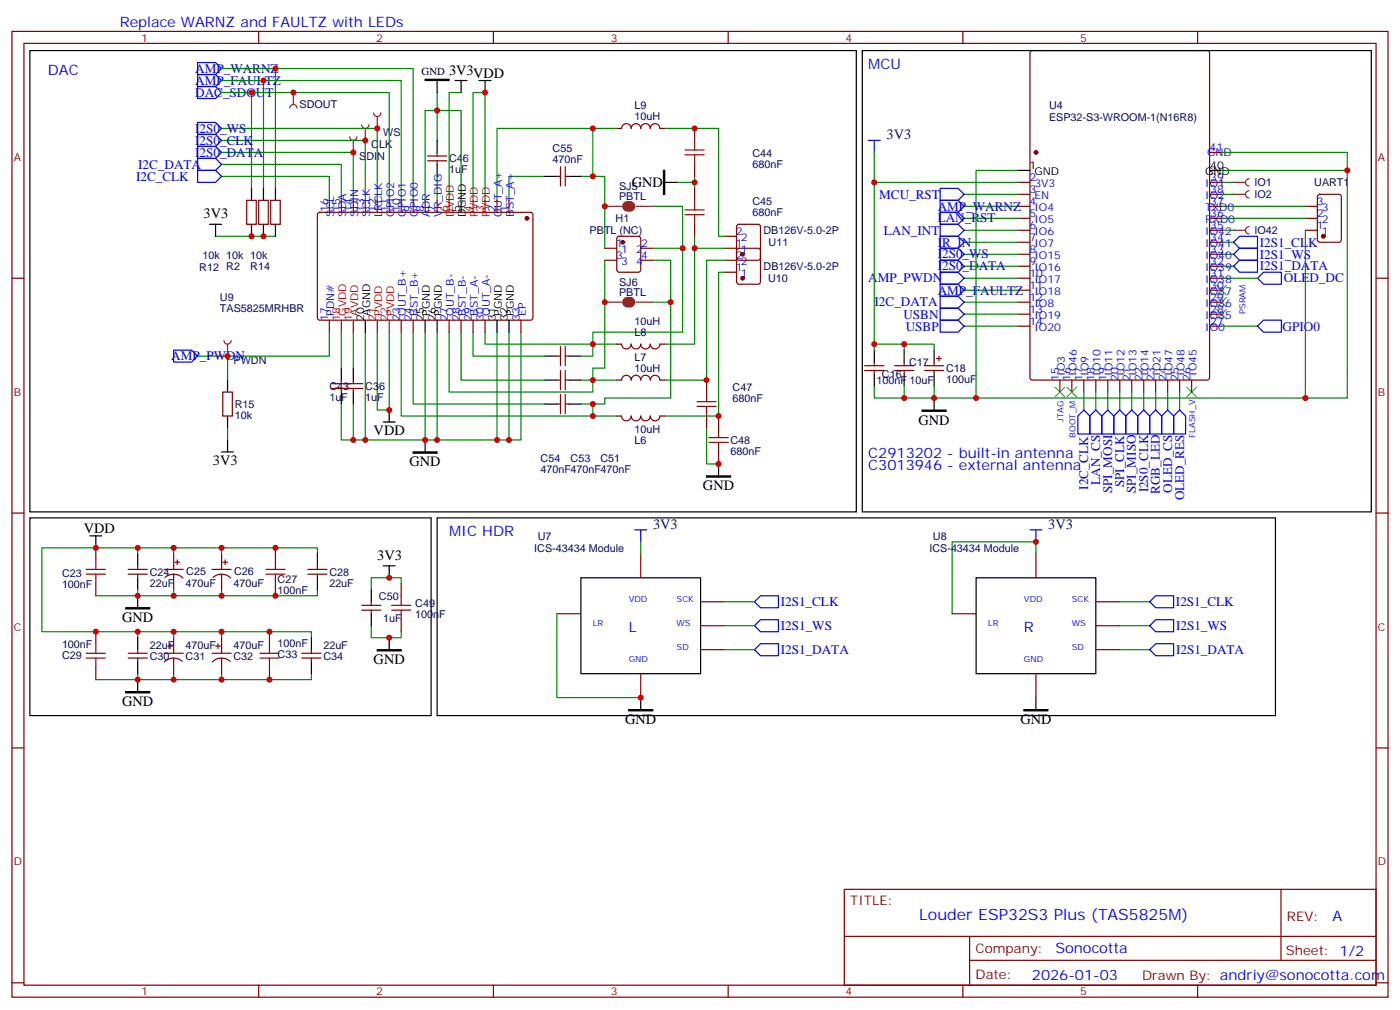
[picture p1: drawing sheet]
<svg xmlns="http://www.w3.org/2000/svg" width="412mm" height="297mm" viewBox="0 0 412 297" stroke-linecap="round" stroke-linejoin="round" font-family="sans-serif">
<g fill="none" stroke="#870000" stroke-width=".35">
<path d="M3.5 9.2h405.4v284.4h-405.4zM7.1 12.8h398.2v277.3h-398.2zM76.2 9.2v3.6M145.3 9.2v3.6M214.5 9.2v3.6M283.6 9.2v3.6M303.6 15.1l.5-.2h51.5l.7 .4v95.9l-.5 .6-51.7 .1-.7-.5v-95.8zM352.8 9.2v3.6M299.9 53.7h3.5M299.9 57.2h3.5M356.3 53.7h3.5M356.3 57.2h3.5"/>
<path d="M356.3 44.9h3.5M213.4 76.6h3.6M213.4 73.1h3.6M213.4 69.6h3.6M217.2 73.3l.5-.2h5.6l.7 .4v9.5l-.4 .6-5.9 .1-.7-.5v-9.4zM217.2 66.2l.5-.2h5.6l.7 .5v9.4l-.4 .7h-5.9l-.7-.4v-9.5zM299.9 60.7h3.5M299.9 64.3h3.5M299.9 67.8h3.5M299.9 71.3h3.5M299.9 74.9h3.5M299.9 78.4h3.5"/>
<path d="M356.3 60.7h3.5M356.3 64.3h3.5M356.3 67.8h3.5M356.3 71.3h3.5M356.3 74.9h3.5M356.3 78.4h3.5M3.5 81.9h3.6M213.4 80.2h3.6M299.9 81.9h3.5M299.9 85.4h3.5M299.9 89h3.5M299.9 92.5h3.5"/>
<path d="M299.9 96h3.5M356.3 81.9h3.5M356.3 85.4h3.5M356.3 89h3.5M356.3 92.5h3.5M356.3 96h3.5M405.3 81.9h3.6M254.7 107.7h5.6M254.7 109.1h5.6M257.5 106.6v1.1M257.5 109.1v1M263.5 107.7h5.7"/>
<path d="M263.5 109.1h5.7M266.3 106.6v1.1M266.3 109.1v1M272.3 107.7h5.7M272.3 109.1h5.7M275.2 106.6v1.1M275.2 109.1v1M275.9 105.6h1.4M276.6 104.8v1.5M312.2 111.9v3.5M315.7 111.9v3.5M319.3 111.9v3.5"/>
<path d="M322.8 111.9v3.5M326.3 111.9v3.5M329.8 111.9v3.5M333.4 111.9v3.5M336.9 111.9v3.5M340.4 111.9v3.5M344 111.9v3.5M347.5 111.9v3.5M351 111.9v3.5M3.5 151.1h3.6M405.3 151.1h3.6M28.2 161.3v3.5"/>
<path d="M28.2 171.9v3.5M37.7 169.1h5.7M37.7 167.6h5.7M40.6 166.6v1M40.6 169.1v1M48.3 167.6h5.7M48.6 170a3.8 3.8 0 0 1 5.3 .2M51.2 163.1v4.5M51.2 169.1v4.5M51.5 165.5h1.4M52.2 164.8v1.4M62.4 167.6h5.7"/>
<path d="M62.7 170a3.8 3.8 0 0 1 5.3 .2M65.3 163.1v4.5M65.3 169.1v4.5M65.6 165.5h1.4M66.3 164.8v1.4M81.1 161.3v3.5M81.1 171.9v3.5M90.7 169.1h5.6M90.7 167.6h5.6M93.5 166.6v1M93.5 169.1v1M188.7 163.1v7"/>
<path d="M206.4 177.2h7M305.2 163.1v7M322.8 177.2h7M28.2 186v3.5M28.2 196.6v3.5M37.7 192.3h5.7M37.7 193.7h5.7M40.6 191.3v1M40.6 193.7v1.1M48.3 192.3h5.7M49.4 190.2h1.4M50.1 189.5v1.4"/>
<path d="M51.2 187.7v4.6M51.2 193.7v4.6M53.7 194.7a3.8 3.8 0 0 0-5.3 .2M62.4 192.3h5.7M63.5 190.2h1.4M64.2 189.5v1.4M65.3 187.7v4.6M65.3 193.7v4.6M67.8 194.7a3.8 3.8 0 0 0-5.2 .2M79.4 186v3.5M79.4 196.6v3.5M88.9 192.3h5.6"/>
<path d="M88.9 193.7h5.6M91.7 191.3v1M91.7 193.7v1.1M164 180.7h7.1M188.7 198.3v7.1M206.4 184.2h7M206.4 191.3h7M280.5 180.7h7M305.2 198.3v7.1M322.8 184.2h7M322.8 191.3h7M3.5 220.2h3.6"/>
<path d="M405.3 220.2h3.6M248.7 261.8h156.6v28.3h-156.6zM248.7 275.7h156.5M285.6 275.7v14.1M377.3 261.9v20.8M3.5 289.3h3.6M76.2 290.1v3.5M145.3 290.1v3.5M214.5 290.1v3.5M283.6 290.1v3.5M285.6 282.7h119.6M352.8 290.1v3.5"/>
<path d="M405.3 289.3h3.6"/>
</g>
<g fill="none" stroke="#000" stroke-width=".35">
<path d="M299.9 50.2h3.5M356.3 50.2h3.5M257.5 103.1v3.5M257.5 110.1v3.6M266.3 103.1v3.5M266.3 110.1v3.6M275.2 103.1v3.5M275.2 110.1v3.6M8.8 152.5h118.2v58.2h-118.2zM26.5 157.8h3.5M28.2 157.8v3.5M128.8 152.5h246.9v58.2h-246.9z"/>
<path d="M40.6 163.1v3.5M40.6 170.1v3.5M40.6 175.4v3.5M93.5 163.1v3.5M93.5 170.1v3.5M171.1 170.1h35.3v28.2h-35.3zM287.5 170.1h35.3v28.2h-35.3zM40.6 187.7v3.6M40.6 194.8v3.5M91.7 187.7v3.6M91.7 194.8v3.5M40.6 200.1v3.5"/>
<path d="M188.7 205.4v3.5M305.2 205.4v3.5"/>
</g>
<g fill="#870000" stroke="#870000" stroke-width=".35">
<circle cx="218.7" cy="81.9" r=".53"/>
<circle cx="218.7" cy="74.9" r=".53"/>
<circle cx="305.2" cy="44.9" r=".53"/>
</g>
<path d="M37 178.9h7.1v.4h-7.1zM37 203.6h7.1v.4h-7.1zM185.2 208.9h7.1v.4h-7.1zM301.6 208.9h7.1v.4h-7.1z" fill="#000" stroke="#000" stroke-width=".35"/>
<g fill="none" stroke="#008700" stroke-width=".35">
<path d="M359.8 53.7h3.6M359.8 57.2h3.6M284 60.7h15.9M359.8 60.7h3.6M359.8 64.3h3.6M359.8 67.8h3.6M359.8 71.3h3.6M359.8 74.9h3.6M359.8 78.4h3.6M359.8 81.9h10.6M340.4 115.4v5.3M344 115.4v5.3"/>
<path d="M347.5 115.4v5.3M188.7 159.5v3.6M40.6 161.3v1.8M40.6 173.6v1.8M51.2 163.1v-1.8h-38.9v24.7h28.3v1.7M51.2 161.3h14.1v1.8M51.2 173.6v1.8h-23M65.3 161.3h28.2v1.8M65.3 173.6v1.8h-14.1M93.5 173.6v1.8h-28.2M213.4 177.2h8.8M305.2 163.1v-3.6h-24.7v21.2"/>
<path d="M329.8 177.2h8.9M40.6 198.3v1.8h-12.4M40.6 186h10.6v1.7M51.2 198.3v1.8h-10.6M51.2 186h14.1v1.7M65.3 186h26.4v1.7M65.3 198.3v1.8h-14.1M91.7 198.3v1.8h-26.4M164 180.7v24.7h24.7M213.4 184.2h8.8M213.4 191.3h8.8M329.8 184.2h8.9"/>
<path d="M329.8 191.3h8.9"/>
</g>
<g fill="none" stroke="#a10000" stroke-width=".35">
<path d="M25.4 169.1h5.6M25.4 167.6h5.6M28.2 164.8v2.8M28.2 169.1v2.8M78.3 169.1h5.7M78.3 167.6h5.7M81.1 164.8v2.8M81.1 169.1v2.8M25.4 192.3h5.6M25.4 193.7h5.6M28.2 189.5v2.8M28.2 193.7v2.9"/>
<path d="M76.6 192.3h5.6M76.6 193.7h5.6M79.4 189.5v2.8M79.4 193.7v2.9"/>
</g>
<g fill="none" stroke="#00f" stroke-width=".35">
<path d="M370.4 81.9l1.8-1.7h5.3v3.5h-5.3zM344 120.7l1.7 1.8v5.3h-3.5v-5.3zM345.7 122.5l1.8-1.8 1.7 1.8v5.3h-3.5zM187 156h3.5M188.7 156v3.5M303.4 156h3.5M305.2 156v3.5M222.2 177.2l1.8-1.8h5.3v3.5h-5.3zM338.7 177.2l1.7-1.8h5.3v3.5h-5.3zM222.2 184.2l1.8-1.7h5.3v3.5h-5.3zM222.2 191.3l1.8-1.8h5.3v3.5h-5.3zM338.7 191.3l1.7-1.8h5.3v3.5h-5.3z"/>
<path d="M338.7 184.2l1.7-1.7h5.3v3.5h-5.3z"/>
</g>
<path d="M358.4 84l2.8 2.9M358.4 87.6l2.8 2.8M358.4 91.1l2.8 2.8M361.2 84l-2.8 2.9M361.2 87.6l-2.8 2.8M361.2 91.1l-2.8 2.8M310.8 114l2.8 2.8M313.6 114l-2.8 2.8M314.3 114l2.8 2.8M317.1 114l-2.8 2.8M349.6 114l2.8 2.8M352.4 114l-2.8 2.8" fill="none" stroke="#3c3" stroke-width=".35"/>
<path d="M363.4 67.8h3.5M367.9 66.7a1.06 1.06 0 0 0-1 1.1 1.06 1.06 0 0 0 1 1.1" fill="none" stroke="#8c2424" stroke-width=".35"/>
<circle cx="363.4" cy="67.8" r=".18" fill="#8c2424"/>
<path d="M363.4 57.2h3.5M367.9 56.2a1.06 1.06 0 0 0-1 1 1.06 1.06 0 0 0 1 1.1" fill="none" stroke="#8c2424" stroke-width=".35"/>
<circle cx="363.4" cy="57.2" r=".18" fill="#8c2424"/>
<path d="M363.4 53.7h3.5M367.9 52.6a1.06 1.06 0 0 0-1 1.1 1.06 1.06 0 0 0 1 1.1" fill="none" stroke="#8c2424" stroke-width=".35"/>
<circle cx="363.4" cy="53.7" r=".18" fill="#8c2424"/>
<g fill="none" stroke="#008700" stroke-width=".35">
<path d="M257.5 44.9v58.2M257.5 53.7h42.4M284 57.2h15.9M299.9 50.2h-12.4v67h-12.3M359.8 44.9h37.1v72.3h-109.4M359.8 50.2h37.1M284 78.4h15.9M284 64.3h15.9M284 74.9h15.9M284 67.8h15.9M284 71.3h15.9M363.4 64.3h21.1"/>
<path d="M363.4 60.7h21.1M384.5 67.8v49.4M284 92.5h15.9M284 96h15.9M284 89h15.9M284 81.9h15.9M284 85.4h15.9M359.8 96h10.6M257.5 101.3h8.8v1.8M257.5 113.7v3.5h8.8M266.3 101.3h8.9v1.8M266.3 113.7v3.5h8.9v-3.5"/>
<path d="M319.3 115.4v5.3M322.8 115.4v5.3M326.3 115.4v5.3M329.8 115.4v5.3M333.4 115.4v5.3M336.9 115.4v5.3"/>
</g>
<g fill="none" stroke="#00f" stroke-width=".35">
<path d="M255.8 41.3h3.5M257.5 41.3v3.6M276.9 55.5h5.3l1.8 1.7-1.8 1.8h-5.3zM276.9 76.6h5.3l1.8 1.8-1.8 1.8h-5.3zM276.9 62.5h5.3l1.8 1.8-1.8 1.7h-5.3zM276.9 73.1h5.3l1.8 1.8-1.8 1.7h-5.3zM276.9 66h5.3l1.8 1.8-1.8 1.8h-5.3zM276.9 69.6h5.3l1.8 1.7-1.8 1.8h-5.3zM363.4 78.4l1.7-1.8h5.3v3.6h-5.3zM365.1 69.6h5.3v3.5h-5.3l-1.7-1.8zM365.1 73.1h5.3v3.5h-5.3l-1.7-1.7zM276.9 90.7h5.3l1.8 1.8-1.8 1.8h-5.3z"/>
<path d="M276.9 94.3h5.3l1.8 1.7-1.8 1.8h-5.3zM276.9 87.2h5.3l1.8 1.8-1.8 1.7h-5.3zM276.9 80.2h5.3l1.8 1.7-1.8 1.8h-5.3zM276.9 83.7h5.3l1.8 1.7-1.8 1.8h-5.3zM370.4 96l1.8-1.7h5.3v3.5h-5.3zM319.3 120.7l1.7 1.8v5.3h-3.5v-5.3zM322.8 120.7l1.8 1.8v5.3h-3.6v-5.3zM326.3 120.7l1.8 1.8v5.3h-3.5v-5.3zM329.8 120.7l1.8 1.8v5.3h-3.5v-5.3zM333.4 120.7l1.7 1.8v5.3h-3.5v-5.3zM336.9 120.7l1.8 1.8v5.3h-3.6v-5.3zM338.7 122.5l1.7-1.8 1.8 1.8v5.3h-3.5z"/>
</g>
<path d="M254 14.9h149.9v135.8h-149.9zM275.2 117.2v3.5" fill="none" stroke="#000" stroke-width=".35"/>
<path d="M271.6 120.7h7.1v.4h-7.1z" fill="#000" stroke="#000" stroke-width=".35"/>
<path d="M388.3 57.4l.5-.2h5.6l.7 .5v12.9l-.5 .7h-5.8l-.7-.4v-13zM384.5 67.8h3.6M384.5 64.3h3.6M384.5 60.7h3.6" fill="none" stroke="#870000" stroke-width=".35"/>
<circle cx="389.8" cy="69.6" r=".53" fill="#870000" stroke="#870000" stroke-width=".35"/>
<path d="M66 100.3a1.06 1.06 0 0 0 1 1 1.06 1.06 0 0 0 1.1-1M67 101.3v3.5" fill="none" stroke="#8c2424" stroke-width=".35"/>
<circle cx="67" cy="104.8" r=".18" fill="#8c2424"/>
<path d="M110.1 33.2a1.06 1.06 0 0 0 1 1.1 1.06 1.06 0 0 0 1.1-1.1M111.1 34.3v3.5" fill="none" stroke="#8c2424" stroke-width=".35"/>
<circle cx="111.1" cy="37.8" r=".18" fill="#8c2424"/>
<path d="M106.5 36.8a1.06 1.06 0 0 0 1.1 1 1.06 1.06 0 0 0 1.1-1M107.6 37.8v3.5" fill="none" stroke="#8c2424" stroke-width=".35"/>
<circle cx="107.6" cy="41.3" r=".18" fill="#8c2424"/>
<path d="M103 40.3a1.06 1.06 0 0 0 1.1 1 1.06 1.06 0 0 0 1-1M104.1 41.3v3.6" fill="none" stroke="#8c2424" stroke-width=".35"/>
<circle cx="104.1" cy="44.9" r=".18" fill="#8c2424"/>
<path d="M65.3 48.4h35.2v10.6" fill="none" stroke="#008700" stroke-width=".35"/>
<path d="M85.4 31.8a1.06 1.06 0 0 1 1-1 1.06 1.06 0 0 1 1.1 1M86.4 27.2v3.6" fill="none" stroke="#8c2424" stroke-width=".35"/>
<circle cx="86.4" cy="27.2" r=".18" fill="#8c2424"/>
<g fill="none" stroke="#008700" stroke-width=".35">
<path d="M65.3 20.2h56.4v38.8M65.3 23.7h52.9v35.3M65.3 27.2h49.4v31.8M65.3 37.8h45.8v21.2M74.1 27.2v28.3M77.6 23.7v31.8M81.1 20.2v35.3M128.8 27.2v14.1M135.8 27.2h-3.5v31.8M174.6 37.8h7.1M195.8 37.8h15.9v31.8h1.7M65.3 51.9h31.7v7.1"/>
<path d="M65.3 41.3h42.3v17.7M65.3 44.9h38.8v14.1M125.2 59v-26.5h10.6v26.5M128.8 51.9v7.1M139.3 59v-31.8h3.6v31.8M160.5 51.9h-10.6v7.1M171.1 51.9h3.5v-14.1h-28.2v21.2M174.6 51.9h3.6v21.2M199.3 53.7h5.3v1.8M204.6 51.9v1.8M63.5 69.6h17.6M178.2 76.6v31.8h-3.6v3.5h7.1"/>
<path d="M192.3 60.7h8.8v12.4M192.3 73.1h8.8v24.7h-26.5v3.5h7.1M192.3 76.6h5.3v40.6h-19.4v1.8h-3.6M204.6 69.6v3.5M213.4 73.1h-8.8v28.2h-8.8M213.4 76.6h-5.3v35.3h-12.3M97 97.8v7h-38.8M100.5 97.8v10.6M104.1 97.8v10.6M107.6 97.8v31.7h17.6M111.1 97.8v22.9h3.6v-22.9M118.2 97.8v24.7h56.4v-3.5h-3.5"/>
<path d="M121.7 97.8v21.2h38.8M125.2 97.8v31.7h28.3v-31.7M128.8 97.8v31.7M132.3 97.8v17.6h42.3v-3.5h-3.5M135.8 97.8v14.1h24.7M139.3 97.8v7h21.2M142.9 97.8v3.5h31.7v3.5h-3.5M146.4 97.8v31.7M149.9 97.8v31.7M192.3 89h5.3M213.4 80.2h-1.7v42.3h-15.9M67 104.8v7.1"/>
<path d="M100.5 119v10.5h3.6M104.1 119v10.5h3.5M67 126v3.5M174.6 122.5h7.1M208.1 126v10.6h3.6M118.2 171.9v-1.8h-8.8v3.5M109.4 184.2v3.5h8.8v-1.7"/>
</g>
<path d="M184.9 60a.71 .71 0 0 0-.8 .7 .71 .71 0 0 0 .8 .8M185.6 60a.71 .71 0 0 1 .7 .7 .71 .71 0 0 1-.7 .8M184.9 88.3a.71 .71 0 0 0-.8 .7 .71 .71 0 0 0 .8 .7M185.6 88.3a.71 .71 0 0 1 .7 .7 .71 .71 0 0 1-.7 .7" fill="none" stroke="#8c2424" stroke-width="1.8"/>
<path d="M178.2 60.7h4.9M187.3 60.7h5M178.2 89h4.9M187.3 89h5" fill="none" stroke="#8c2424" stroke-width=".35"/>
<g fill="none" stroke="#870000" stroke-width=".35">
<path d="M181.7 37.8h1.4M183.1 37.8a1.41 1.41 0 0 1 1.4-1.4 1.41 1.41 0 0 1 1.4 1.4M185.9 37.8a1.41 1.41 0 0 1 1.4-1.4 1.41 1.41 0 0 1 1.4 1.4M188.7 37.8a1.41 1.41 0 0 1 1.5-1.4 1.41 1.41 0 0 1 1.4 1.4M191.6 37.8a1.41 1.41 0 0 1 1.4-1.4 1.41 1.41 0 0 1 1.4 1.4h1.4M204.6 37.8v3.5M72.7 59h2.8v7h-2.8zM76.2 59h2.8v7h-2.8zM79.7 59h2.8v7h-2.8zM97 59v3.5M100.5 59v3.5M104.1 59v3.5"/>
<path d="M107.6 59v3.5M111.1 59v3.5M114.7 59v3.5M118.2 59v3.5M121.7 59v3.5M125.2 59v3.5M125.9 47.3h5.7M125.9 45.9h5.7M128.8 44.9v1M128.8 47.3v1.1M128.8 59v3.5M146.4 59v3.5"/>
<path d="M149.9 59v3.5M164 51.9h1.1M165.1 49.1v5.7M166.5 49.1v5.7M166.5 51.9h1.1M204.6 48.4v3.5M204.6 55.5v3.5M93.7 62.7l.5-.2 62.4 .1 .4 .6-.1 30.6-.6 .5-62.4-.1-.4-.6v-30.4zM178.2 73.1h3.5M178.2 76.6h3.5M181.9 69.8l.5-.2h5.6l.7 .4v9.4l-.4 .7-5.9 .1-.7-.5v-9.4zM188.7 73.1h3.6"/>
<path d="M188.7 76.6h3.6M204.6 66v3.6M97 94.3v3.5M118.2 94.3v3.5M121.7 94.3v3.5M132.3 94.3v3.5M135.8 94.3v3.5M139.3 94.3v3.5M142.9 94.3v3.5M153.5 94.3v3.5M65.6 115.4h2.8v7.1h-2.8zM97.7 114.4h9.2"/>
<path d="M97.7 113h9.2M100.5 111.9v1.1M100.5 114.4v1M104.1 111.9v1.1M104.1 114.4v1M164 111.9h1.1M164 119h1.1M164 104.8h1.1M165.1 102v5.7M165.1 109.1v5.6M165.1 116.1v5.7M166.5 111.9h1.1"/>
<path d="M166.5 102v5.7M166.5 109.1v5.6M166.5 116.1v5.7M166.5 119h1.1M166.5 104.8h1.1M181.7 101.3h1.4a1.41 1.41 0 0 0 1.4 1.4 1.41 1.41 0 0 0 1.4-1.4 1.41 1.41 0 0 0 1.4 1.4 1.41 1.41 0 0 0 1.4-1.4 1.41 1.41 0 0 0 1.4 1.4 1.41 1.41 0 0 0 1.5-1.4 1.41 1.41 0 0 0 1.4 1.4 1.41 1.41 0 0 0 1.4-1.4h1.4M181.7 111.9h1.4M183.1 111.9a1.41 1.41 0 0 1 1.4-1.4 1.41 1.41 0 0 1 1.4 1.4M185.9 111.9a1.41 1.41 0 0 1 1.4-1.4 1.41 1.41 0 0 1 1.4 1.4M188.7 111.9a1.41 1.41 0 0 1 1.5-1.4 1.41 1.41 0 0 1 1.4 1.4M191.6 111.9a1.41 1.41 0 0 1 1.4-1.4 1.41 1.41 0 0 1 1.4 1.4h1.4M208.1 111.9v3.5"/>
<path d="M181.7 122.5h1.4a1.41 1.41 0 0 0 1.4 1.4 1.41 1.41 0 0 0 1.4-1.4 1.41 1.41 0 0 0 1.4 1.4 1.41 1.41 0 0 0 1.4-1.4 1.41 1.41 0 0 0 1.4 1.4 1.41 1.41 0 0 0 1.5-1.4 1.41 1.41 0 0 0 1.4 1.4 1.41 1.41 0 0 0 1.4-1.4h1.4M208.1 122.5v3.5M211.7 122.5v3.5M211.7 133.1v3.5M106.5 179.6h5.7M106.5 178.2h5.7M109.4 177.2v1M109.4 179.6v1.1M118.2 171.9v3.5M118.2 182.5v3.5"/>
</g>
<g fill="#870000" stroke="#870000" stroke-width=".35">
<circle cx="183.4" cy="71.3" r=".53"/>
<circle cx="155.2" cy="64.3" r=".53"/>
</g>
<g fill="none" stroke="#000" stroke-width=".35">
<path d="M8.8 14.9h243.4v135.8h-243.4zM128.8 23.7v3.5M134.1 23.7h3.5M135.8 23.7v3.5M141.1 23.7h3.5M142.9 23.7v3.5M74.1 55.5v3.5M77.6 55.5v3.5M81.1 55.5v3.5M128.8 41.3v3.6M128.8 48.4v3.5M135.8 59v3.5"/>
<path d="M160.5 51.9h3.5M167.6 51.9h3.5M195.8 53.7h3.5M61.7 66h3.6M63.5 66v3.6M74.1 66v3.6M77.6 66v3.6M81.1 66v3.6M107.6 94.3v3.5M125.2 94.3v3.5M128.8 94.3v3.5M146.4 94.3v3.5"/>
<path d="M149.9 94.3v3.5M67 111.9v3.5M100.5 108.4v3.5M100.5 115.4v3.6M104.1 108.4v3.5M104.1 115.4v3.6M160.5 119h3.5M160.5 111.9h3.5M160.5 104.8h3.5M167.6 119h3.5M167.6 111.9h3.5M167.6 104.8h3.5"/>
<path d="M65.3 133.1h3.5M67 122.5v3.5M67 129.5v3.6M112.9 124.2h3.5M114.7 120.7v3.5M125.2 129.5v3.6M211.7 136.6v3.5M109.4 173.6v3.6M112.9 166.6h3.5M114.7 166.6v3.5M109.4 180.7v3.5M114.7 187.7v3.6"/>
</g>
<path d="M58.2 18.4h5.3l1.8 1.8-1.8 1.7h-5.3zM58.2 25.5h5.3l1.8 1.7-1.8 1.8h-5.3zM58.2 21.9h5.3l1.8 1.8-1.8 1.8h-5.3zM58.2 39.6h5.3l1.8 1.7-1.8 1.8h-5.3zM58.2 36.1h5.3l1.8 1.7-1.8 1.8h-5.3zM58.2 50.2h5.3l1.8 1.7-1.8 1.8h-5.3zM58.2 46.6h5.3l1.8 1.8-1.8 1.8h-5.3zM58.2 43.1h5.3l1.8 1.8-1.8 1.7h-5.3zM276.9 59h5.3l1.8 1.7-1.8 1.8h-5.3zM51.2 103.1h5.2l1.8 1.7-1.8 1.8h-5.2z" fill="none" stroke="#00f" stroke-width=".35"/>
<path d="M125.2 23.4h7.1v.3h-7.1zM195.4 50.2h.4v7h-.4zM121.7 133.1h7.1v.3h-7.1zM208.1 140.1h7.1v.4h-7.1zM111.1 191.3h7.1v.3h-7.1z" fill="#000" stroke="#000" stroke-width=".35"/>
<g fill="none" stroke="#a10000" stroke-width=".35">
<path d="M201.8 45.6h5.6M201.8 44.2h5.6M204.6 41.3v2.9M204.6 45.6v2.8M204.6 59v2.8M201.8 63.2h5.6M201.8 61.8h5.6M204.6 63.2v2.8M205.3 119.7h5.7M205.3 118.3h5.7M208.1 115.4v2.9M208.1 119.7v2.8"/>
<path d="M208.8 130.2h5.7M208.8 128.8h5.7M211.7 126v2.8M211.7 130.2v2.9M115.4 179.6h5.6M115.4 178.2h5.6M118.2 175.4v2.8M118.2 179.6v2.9"/>
</g>
<path d="M132.3 59v3.5M139.3 59v3.5M142.9 59v3.5M100.5 94.3v3.5M104.1 94.3v3.5M111.1 94.3v3.5M114.7 94.3v3.5" fill="none" stroke="#f00" stroke-width=".35"/>
<g fill="#c00">
<circle cx="81.1" cy="161.3" r=".88"/>
<circle cx="65.3" cy="161.3" r=".88"/>
<circle cx="81.1" cy="175.4" r=".88"/>
<circle cx="65.3" cy="175.4" r=".88"/>
<circle cx="79.4" cy="200.1" r=".88"/>
<circle cx="65.3" cy="200.1" r=".88"/>
<circle cx="79.4" cy="186" r=".88"/>
<circle cx="65.3" cy="186" r=".88"/>
<circle cx="51.2" cy="200.1" r=".88"/>
<circle cx="40.6" cy="200.1" r=".88"/>
<circle cx="51.2" cy="186" r=".88"/>
<circle cx="40.6" cy="186" r=".88"/>
<circle cx="28.2" cy="186" r=".88"/>
<circle cx="51.2" cy="175.4" r=".88"/>
<circle cx="51.2" cy="161.3" r=".88"/>
<circle cx="28.2" cy="161.3" r=".88"/>
<circle cx="40.6" cy="161.3" r=".88"/>
<circle cx="40.6" cy="175.4" r=".88"/>
<circle cx="188.7" cy="205.4" r=".88"/>
<circle cx="305.2" cy="159.5" r=".88"/>
<circle cx="396.9" cy="50.2" r=".88"/>
<circle cx="287.5" cy="117.2" r=".88"/>
<circle cx="266.3" cy="117.2" r=".88"/>
<circle cx="275.2" cy="117.2" r=".88"/>
<circle cx="257.5" cy="53.7" r=".88"/>
<circle cx="266.3" cy="101.3" r=".88"/>
<circle cx="257.5" cy="101.3" r=".88"/>
<circle cx="384.5" cy="117.2" r=".88"/>
<circle cx="111.1" cy="37.8" r=".88"/>
<circle cx="107.6" cy="41.3" r=".88"/>
<circle cx="104.1" cy="44.9" r=".88"/>
<circle cx="86.4" cy="27.2" r=".88"/>
<circle cx="197.6" cy="89" r=".88"/>
<circle cx="178.2" cy="89" r=".88"/>
<circle cx="201.1" cy="73.1" r=".88"/>
<circle cx="178.2" cy="60.7" r=".88"/>
<circle cx="174.6" cy="119" r=".88"/>
<circle cx="174.6" cy="51.9" r=".88"/>
<circle cx="81.1" cy="20.2" r=".88"/>
<circle cx="77.6" cy="23.7" r=".88"/>
<circle cx="74.1" cy="27.2" r=".88"/>
<circle cx="77.6" cy="69.6" r=".88"/>
<circle cx="74.1" cy="69.6" r=".88"/>
<circle cx="204.6" cy="53.7" r=".88"/>
<circle cx="204.6" cy="37.8" r=".88"/>
<circle cx="211.7" cy="136.6" r=".88"/>
<circle cx="208.1" cy="111.9" r=".88"/>
<circle cx="211.7" cy="122.5" r=".88"/>
<circle cx="204.6" cy="73.1" r=".88"/>
<circle cx="114.7" cy="187.7" r=".88"/>
<circle cx="114.7" cy="170.1" r=".88"/>
<circle cx="128.8" cy="32.5" r=".88"/>
<circle cx="114.7" cy="120.7" r=".88"/>
<circle cx="142.9" cy="27.2" r=".88"/>
<circle cx="67" cy="104.8" r=".88"/>
<circle cx="104.1" cy="129.5" r=".88"/>
<circle cx="107.6" cy="129.5" r=".88"/>
<circle cx="174.6" cy="122.5" r=".88"/>
<circle cx="174.6" cy="111.9" r=".88"/>
<circle cx="174.6" cy="101.3" r=".88"/>
<circle cx="174.6" cy="37.8" r=".88"/>
<circle cx="128.8" cy="129.5" r=".88"/>
<circle cx="125.2" cy="129.5" r=".88"/>
<circle cx="149.9" cy="129.5" r=".88"/>
<circle cx="146.4" cy="129.5" r=".88"/>
</g>
<text font-size="4.6" fill="#00f" x="270.8" y="270.9">Louder ESP32S3 Plus (TAS5825M)</text>
<g font-size="4.2" fill="#00f">
<text x="35.3" y="7.8">Replace WARNZ and FAULTZ with LEDs</text>
<text x="14.1" y="21.9">DAC</text>
<text x="255.8" y="20.2">MCU</text>
<text x="255.8" y="134.8">C2913202 - built-in antenna</text>
<text x="255.8" y="138.4">C3013946 - external antenna</text>
<text x="132.3" y="157.8">MIC HDR</text>
<text x="185.2" y="186">L</text>
<text x="301.6" y="186">R</text>
<text x="392.5" y="271.1">A</text>
<text x="310.9" y="280.7">Sonocotta</text>
<text x="304" y="288.5">2026-01-03</text>
</g>
<g font-size="4.2">
<text x="132.3" y="21.9">3V3</text>
<text x="139.3" y="23">VDD</text>
<text x="186.1" y="55.1">GND</text>
<text x="60" y="64.3">3V3</text>
<text x="270.6" y="125">GND</text>
<text x="110.1" y="128.2">VDD</text>
<text x="62.7" y="137">3V3</text>
<text x="120.6" y="137.3">GND</text>
<text x="207.1" y="144.4">GND</text>
<text x="24.7" y="157.1">VDD</text>
<text x="111.1" y="164.8">3V3</text>
<text x="36" y="183.2">GND</text>
<text x="110.1" y="195.5">GND</text>
<text x="36" y="207.9">GND</text>
<text x="184.1" y="213.2">GND</text>
<text x="300.6" y="213.2">GND</text>
</g>
<g font-size="4.2" fill="#000080">
<text x="261.2" y="41.1">3V3</text>
<text x="192.4" y="155.7">3V3</text>
<text x="308.8" y="155.7">3V3</text>
</g>
<g font-size="3.9" fill="#00f">
<text x="57.5" y="21.4">AMP_WARNZ</text>
<text x="57.5" y="28.5">DAC_SDOUT</text>
<text x="57.5" y="25">AMP_FAULTZ</text>
<text x="57.5" y="39.1">I2S0_WS</text>
<text x="57.5" y="46.2">I2S0_DATA</text>
<text x="57.5" y="42.6">I2S0_CLK</text>
<text x="40.1" y="53.2">I2C_CLK</text>
<text x="40.7" y="49.6">I2C_DATA</text>
<text x="259" y="58.5">MCU_RST</text>
<text x="276.2" y="65.5">LAN_RST</text>
<text x="276.2" y="62">AMP_WARNZ</text>
<text x="260.3" y="69.1">LAN_INT</text>
<text x="276.2" y="76.1">I2S0_WS</text>
<text x="276.2" y="72.6">IR_IN</text>
<text x="371.1" y="72.6">I2S1_CLK</text>
<text x="371.1" y="76.1">I2S1_WS</text>
<text x="255.8" y="83">AMP_PWDN</text>
<text x="276.2" y="79.6">I2S0_DATA</text>
<text x="371.1" y="79.6">I2S1_DATA</text>
<text x="378.2" y="83.1">OLED_DC</text>
<text x="276.2" y="86.7">AMP_FAULTZ</text>
<text x="257.6" y="90.2">I2C_DATA</text>
<text x="266.1" y="93.9">USBN</text>
<text x="266.8" y="97.4">USBP</text>
<text x="377.8" y="97.3">GPIO0</text>
<text x="50.4" y="106.1">AMP_PWDN</text>
<text x="324.1" y="142.7" transform="rotate(-90 324.1 142.7)">LAN_CS</text>
<text x="331.1" y="143.4" transform="rotate(-90 331.1 143.4)">SPI_CLK</text>
<text x="320.5" y="144.1" transform="rotate(-90 320.5 144.1)">I2C_CLK</text>
<text x="327.6" y="145.2" transform="rotate(-90 327.6 145.2)">SPI_MOSI</text>
<text x="334.6" y="145.2" transform="rotate(-90 334.6 145.2)">SPI_MISO</text>
<text x="338.2" y="145" transform="rotate(-90 338.2 145)">I2S0_CLK</text>
<text x="341.6" y="145.4" transform="rotate(-90 341.6 145.4)">RGB_LED</text>
<text x="345.3" y="145" transform="rotate(-90 345.3 145)">OLED_CS</text>
<text x="348.8" y="147.3" transform="rotate(-90 348.8 147.3)">OLED_RES</text>
<text x="230" y="178.4">I2S1_CLK</text>
<text x="346.4" y="178.4">I2S1_CLK</text>
<text x="230" y="185.4">I2S1_WS</text>
<text x="346.4" y="185.5">I2S1_WS</text>
<text x="230" y="192.5">I2S1_DATA</text>
<text x="346.4" y="192.5">I2S1_DATA</text>
</g>
<g font-size="3.9" fill="#800">
<text x="250.5" y="266.4">TITLE:</text>
<text x="379.1" y="271.1">REV:</text>
<text x="287.4" y="280.6">Company:</text>
<text x="378.7" y="281.2">Sheet: 1/2</text>
<text x="287.4" y="288.3">Date:</text>
<text x="336.4" y="288.4">Drawn By: andriy@sonocotta.com</text>
</g>
<g font-size="3.2" fill="#800">
<text x="41.6" y="12.2">1</text>
<text x="110.8" y="12.2">2</text>
<text x="179.9" y="12.2">3</text>
<text x="249.1" y="12.2">4</text>
<text x="318.2" y="12.2">5</text>
<text x="4.1" y="47.3">A</text>
<text x="405.9" y="47.3">A</text>
<text x="4.1" y="116.5">B</text>
<text x="405.9" y="116.5">B</text>
<text x="4.1" y="185.6">C</text>
<text x="405.9" y="185.6">C</text>
<text x="4.1" y="254.8">D</text>
<text x="405.9" y="254.8">D</text>
<text x="41.6" y="293.1">1</text>
<text x="110.8" y="293.1">2</text>
<text x="179.9" y="293.1">3</text>
<text x="249.1" y="293.1">4</text>
<text x="318.2" y="293.1">5</text>
</g>
<g font-size="3.2">
<text x="124.2" y="22.2">GND</text>
<text x="303.2" y="49.8">1</text>
<text x="304.7" y="51.6">GND</text>
<text x="355" y="51.6">GND</text>
<text x="356.5" y="49.8">40</text>
<text x="135.5" y="62.3" transform="rotate(-90 135.5 62.3)">5</text>
<text x="137.2" y="63.8" transform="rotate(-90 137.2 63.8)">DGND</text>
<text x="107.2" y="94.4" transform="rotate(-90 107.2 94.4)">20</text>
<text x="109" y="93" transform="rotate(-90 109 93)">AGND</text>
<text x="124.9" y="94.4" transform="rotate(-90 124.9 94.4)">25</text>
<text x="126.6" y="93" transform="rotate(-90 126.6 93)">PGND</text>
<text x="128.4" y="94.4" transform="rotate(-90 128.4 94.4)">26</text>
<text x="130.2" y="93" transform="rotate(-90 130.2 93)">PGND</text>
<text x="146" y="94.4" transform="rotate(-90 146 94.4)">31</text>
<text x="147.8" y="93" transform="rotate(-90 147.8 93)">PGND</text>
<text x="149.6" y="94.4" transform="rotate(-90 149.6 94.4)">32</text>
<text x="151.3" y="93" transform="rotate(-90 151.3 93)">PGND</text>
</g>
<g font-size="3.2" fill="#000080">
<text x="88.2" y="31.9">SDOUT</text>
<text x="186.9" y="35.3">10uH</text>
<text x="186.9" y="32.2">L9</text>
<text x="309" y="35.5">ESP32-S3-WROOM-1(N16R8)</text>
<text x="309" y="32.2">U4</text>
<text x="112.9" y="40">WS</text>
<text x="105.8" y="47.1">SDIN</text>
<text x="109.4" y="43.6">CLK</text>
<text x="132.3" y="47.8">C46</text>
<text x="162.8" y="44.9">C55</text>
<text x="221.6" y="46.3">C44</text>
<text x="132.3" y="51">1uF</text>
<text x="162.8" y="48">470nF</text>
<text x="221.6" y="49.5">680nF</text>
<text x="182.4" y="59">PBTL</text>
<text x="182.4" y="55.9">SJ5</text>
<text x="369.5" y="58.4">IO2</text>
<text x="369.5" y="54.9">IO1</text>
<text x="387.1" y="54.8">UART1</text>
<text x="181.3" y="65.4">H1</text>
<text x="221.6" y="63.7">680nF</text>
<text x="221.6" y="60.5">C45</text>
<text x="173.7" y="69">PBTL (NC)</text>
<text x="224.9" y="69">DB126V-5.0-2P</text>
<text x="369.5" y="69">IO42</text>
<text x="59.6" y="76.2">10k 10k 10k</text>
<text x="226.4" y="72.5">U11</text>
<text x="58.7" y="79.7">R12 R2</text>
<text x="73.7" y="79.5">R14</text>
<text x="224.9" y="79.5">DB126V-5.0-2P</text>
<text x="226.3" y="83.1">U10</text>
<text x="64.8" y="88.6">U9</text>
<text x="182.4" y="87.2">PBTL</text>
<text x="182.4" y="84.1">SJ6</text>
<text x="64.8" y="91.8">TAS5825MRHBR</text>
<text x="186.9" y="95.7">10uH</text>
<text x="186.9" y="98.9">L8</text>
<text x="68.8" y="107.1">PWDN</text>
<text x="186.9" y="106.2">L7</text>
<text x="267.8" y="107.8">C17</text>
<text x="186.9" y="109.4">10uH</text>
<text x="258.2" y="113">100nF</text>
<text x="259.8" y="111.3">C16</text>
<text x="267.9" y="113">10uF</text>
<text x="278.7" y="112.7">100uF</text>
<text x="278.7" y="109.5">C18</text>
<text x="97" y="118">1uF</text>
<text x="97" y="114.8">C43</text>
<text x="107.6" y="118">1uF</text>
<text x="107.6" y="114.8">C36</text>
<text x="215.8" y="118.3">680nF</text>
<text x="215.8" y="115.1">C47</text>
<text x="69.1" y="123.4">10k</text>
<text x="69.1" y="120.1">R15</text>
<text x="186.9" y="127.4">10uH</text>
<text x="186.9" y="130.6">L6</text>
<text x="215.2" y="130.7">C48</text>
<text x="159.3" y="136">C54</text>
<text x="168.1" y="136">C53</text>
<text x="176.9" y="136">C51</text>
<text x="215.2" y="133.9">680nF</text>
<text x="159.3" y="139.2">470nF470nF470nF</text>
<text x="158.4" y="158.9">U7</text>
<text x="274.8" y="158.9">U8</text>
<text x="157.4" y="162.4">ICS-43434 Module</text>
<text x="273.8" y="162.4">ICS-43434 Module</text>
<text x="18.3" y="173.1">100nF</text>
<text x="18.3" y="169.9">C23</text>
<text x="44.1" y="172.7">22uF</text>
<text x="44.1" y="169.5">C24</text>
<text x="54.7" y="172.7">470uF</text>
<text x="54.9" y="169.4">C25</text>
<text x="68.8" y="172.7">470uF</text>
<text x="69" y="169.4">C26</text>
<text x="81.8" y="171.6">C27</text>
<text x="97" y="172.7">22uF</text>
<text x="97" y="169.5">C28</text>
<text x="81.8" y="174.8">100nF</text>
<text x="111.6" y="176.5">C50</text>
<text x="122.3" y="178.6">C49</text>
<text x="112.9" y="183.3">1uF</text>
<text x="122.3" y="181.8">100nF</text>
<text x="18.3" y="190.8">100nF</text>
<text x="44.1" y="191.2">22uF</text>
<text x="54.7" y="191.2">470uF</text>
<text x="68.8" y="191.2">470uF</text>
<text x="81.8" y="190.6">100nF</text>
<text x="95.2" y="191.2">22uF</text>
<text x="18.3" y="194">C29</text>
<text x="44.1" y="194.4">C30</text>
<text x="54.7" y="194.4">C31</text>
<text x="68.8" y="194.4">C32</text>
<text x="81.8" y="193.8">C33</text>
<text x="95.2" y="194.4">C34</text>
</g>
<g font-size="3.2" fill="#00f">
<text x="355.6" y="45.9">GND</text>
<text x="356.3" y="44.5">41</text>
<text x="303.2" y="53.3">2</text>
<text x="356.5" y="53.3">39</text>
<text x="303.2" y="56.9">3</text>
<text x="304.7" y="55.1">3V3</text>
<text x="304.7" y="58.6">EN</text>
<text x="355" y="58.6">IO2</text>
<text x="355" y="55.1">IO1</text>
<text x="356.5" y="56.9">38</text>
<text x="96.7" y="62.3" transform="rotate(-90 96.7 62.3)">16</text>
<text x="98.4" y="63.8" transform="rotate(-90 98.4 63.8)">SCL</text>
<text x="100.2" y="62.3" transform="rotate(-90 100.2 62.3)">15</text>
<text x="102" y="63.8" transform="rotate(-90 102 63.8)">SDA</text>
<text x="103.7" y="62.3" transform="rotate(-90 103.7 62.3)">14</text>
<text x="105.5" y="63.8" transform="rotate(-90 105.5 63.8)">SDIN</text>
<text x="107.2" y="62.3" transform="rotate(-90 107.2 62.3)">13</text>
<text x="109" y="63.8" transform="rotate(-90 109 63.8)">SCLK</text>
<text x="110.8" y="62.3" transform="rotate(-90 110.8 62.3)">12</text>
<text x="112.5" y="63.8" transform="rotate(-90 112.5 63.8)">LRCLK</text>
<text x="114.3" y="62.3" transform="rotate(-90 114.3 62.3)">11</text>
<text x="116.1" y="63.8" transform="rotate(-90 116.1 63.8)">GPIO2</text>
<text x="117.8" y="62.3" transform="rotate(-90 117.8 62.3)">10</text>
<text x="119.6" y="63.8" transform="rotate(-90 119.6 63.8)">GPIO1</text>
<text x="121.4" y="62.3" transform="rotate(-90 121.4 62.3)">9</text>
<text x="123.1" y="63.8" transform="rotate(-90 123.1 63.8)">GPIO0</text>
<text x="124.9" y="62.3" transform="rotate(-90 124.9 62.3)">8</text>
<text x="126.6" y="63.8" transform="rotate(-90 126.6 63.8)">ADR</text>
<text x="128.4" y="62.3" transform="rotate(-90 128.4 62.3)">7</text>
<text x="130.2" y="63.8" transform="rotate(-90 130.2 63.8)">VR_DIG</text>
<text x="146" y="62.3" transform="rotate(-90 146 62.3)">2</text>
<text x="147.8" y="63.8" transform="rotate(-90 147.8 63.8)">OUT_A+</text>
<text x="149.6" y="62.3" transform="rotate(-90 149.6 62.3)">1</text>
<text x="151.3" y="63.8" transform="rotate(-90 151.3 63.8)">BST_A+</text>
<text x="303.2" y="60.4">4</text>
<text x="303.2" y="63.9">5</text>
<text x="304.7" y="62.2">IO4</text>
<text x="304.7" y="65.7">IO5</text>
<text x="355" y="65.7">RXD0</text>
<text x="355" y="62.2">TXD0</text>
<text x="356.5" y="63.9">36</text>
<text x="356.5" y="60.4">37</text>
<text x="387.9" y="63.9">2</text>
<text x="387.9" y="60.4">3</text>
<text x="389.4" y="65.7">2</text>
<text x="389.4" y="62.2">3</text>
<text x="216.8" y="69.2">2</text>
<text x="218.3" y="71">2</text>
<text x="303.2" y="67.5">6</text>
<text x="303.2" y="71">7</text>
<text x="304.7" y="69.2">IO6</text>
<text x="355" y="69.2">IO42</text>
<text x="356.5" y="71">34</text>
<text x="356.5" y="67.5">35</text>
<text x="387.9" y="67.5">1</text>
<text x="389.4" y="69.2">1</text>
<text x="181.5" y="72.7">1</text>
<text x="181.5" y="76.3">3</text>
<text x="183" y="74.5">1</text>
<text x="187.4" y="74.5">2</text>
<text x="188.9" y="76.3">4</text>
<text x="188.9" y="72.7">2</text>
<text x="216.8" y="76.3">2</text>
<text x="216.8" y="72.7">1</text>
<text x="218.3" y="74.5">1</text>
<text x="303.2" y="74.5">8</text>
<text x="304.7" y="72.7">IO7</text>
<text x="304.7" y="76.3">IO15</text>
<text x="355" y="76.3">IO40</text>
<text x="355" y="72.7">IO41</text>
<text x="356.5" y="74.5">33</text>
<text x="183" y="78">3</text>
<text x="187.4" y="78">4</text>
<text x="216.8" y="79.8">1</text>
<text x="218.3" y="81.6">1</text>
<text x="218.3" y="78">2</text>
<text x="303.2" y="78">9</text>
<text x="303.2" y="81.6">10</text>
<text x="304.7" y="79.8">IO16</text>
<text x="304.7" y="83.3">IO17</text>
<text x="355" y="83.3">IO38</text>
<text x="355" y="79.8">IO39</text>
<text x="356.5" y="81.6">31</text>
<text x="356.5" y="78">32</text>
<text x="303.2" y="85.1">11</text>
<text x="303.2" y="88.6">12</text>
<text x="304.7" y="86.9">IO18</text>
<text x="355" y="86.9">IO37</text>
<text x="356.5" y="88.6">29</text>
<text x="356.5" y="85.1">30</text>
<text x="96.7" y="94.4" transform="rotate(-90 96.7 94.4)">17</text>
<text x="98.4" y="93" transform="rotate(-90 98.4 93)">PDN#</text>
<text x="117.8" y="94.4" transform="rotate(-90 117.8 94.4)">23</text>
<text x="119.6" y="93" transform="rotate(-90 119.6 93)">OUT_B+</text>
<text x="121.4" y="94.4" transform="rotate(-90 121.4 94.4)">24</text>
<text x="123.1" y="93" transform="rotate(-90 123.1 93)">BST_B+</text>
<text x="131.9" y="94.4" transform="rotate(-90 131.9 94.4)">27</text>
<text x="133.7" y="93" transform="rotate(-90 133.7 93)">OUT_B-</text>
<text x="135.5" y="94.4" transform="rotate(-90 135.5 94.4)">28</text>
<text x="137.2" y="93" transform="rotate(-90 137.2 93)">BST_B-</text>
<text x="139" y="94.4" transform="rotate(-90 139 94.4)">29</text>
<text x="140.8" y="93" transform="rotate(-90 140.8 93)">BST_A-</text>
<text x="142.5" y="94.4" transform="rotate(-90 142.5 94.4)">30</text>
<text x="144.3" y="93" transform="rotate(-90 144.3 93)">OUT_A-</text>
<text x="153.1" y="94.4" transform="rotate(-90 153.1 94.4)">33</text>
<text x="154.9" y="93" transform="rotate(-90 154.9 93)">EP</text>
<text x="303.2" y="92.1">13</text>
<text x="303.2" y="95.7">14</text>
<text x="304.7" y="90.4">IO8</text>
<text x="304.7" y="93.9">IO19</text>
<text x="355" y="93.9">IO35</text>
<text x="355" y="90.4">IO36</text>
<text x="356.5" y="95.7">27</text>
<text x="356.5" y="92.1">28</text>
<text x="304.7" y="97.4">IO20</text>
<text x="355" y="97.4">IO0</text>
<text x="311.9" y="112.1" transform="rotate(-90 311.9 112.1)">15</text>
<text x="313.6" y="110.6" transform="rotate(-90 313.6 110.6)">IO3</text>
<text x="315.4" y="112.1" transform="rotate(-90 315.4 112.1)">16</text>
<text x="317.1" y="110.6" transform="rotate(-90 317.1 110.6)">IO46</text>
<text x="318.9" y="112.1" transform="rotate(-90 318.9 112.1)">17</text>
<text x="320.7" y="110.6" transform="rotate(-90 320.7 110.6)">IO9</text>
<text x="322.4" y="112.1" transform="rotate(-90 322.4 112.1)">18</text>
<text x="324.2" y="110.6" transform="rotate(-90 324.2 110.6)">IO10</text>
<text x="326" y="112.1" transform="rotate(-90 326 112.1)">19</text>
<text x="327.7" y="110.6" transform="rotate(-90 327.7 110.6)">IO11</text>
<text x="329.5" y="112.1" transform="rotate(-90 329.5 112.1)">20</text>
<text x="331.3" y="110.6" transform="rotate(-90 331.3 110.6)">IO12</text>
<text x="333" y="112.1" transform="rotate(-90 333 112.1)">21</text>
<text x="334.8" y="110.6" transform="rotate(-90 334.8 110.6)">IO13</text>
<text x="336.5" y="112.1" transform="rotate(-90 336.5 112.1)">22</text>
<text x="338.3" y="110.6" transform="rotate(-90 338.3 110.6)">IO14</text>
<text x="340.1" y="112.1" transform="rotate(-90 340.1 112.1)">23</text>
<text x="341.8" y="110.6" transform="rotate(-90 341.8 110.6)">IO21</text>
<text x="343.6" y="112.1" transform="rotate(-90 343.6 112.1)">24</text>
<text x="345.4" y="110.6" transform="rotate(-90 345.4 110.6)">IO47</text>
<text x="347.1" y="112.1" transform="rotate(-90 347.1 112.1)">25</text>
<text x="348.9" y="110.6" transform="rotate(-90 348.9 110.6)">IO48</text>
<text x="350.7" y="112.1" transform="rotate(-90 350.7 112.1)">26</text>
<text x="352.4" y="110.6" transform="rotate(-90 352.4 110.6)">IO45</text>
</g>
<g font-size="3.2" fill="#f00">
<text x="131.9" y="62.3" transform="rotate(-90 131.9 62.3)">6</text>
<text x="133.7" y="63.8" transform="rotate(-90 133.7 63.8)">DVDD</text>
<text x="139" y="62.3" transform="rotate(-90 139 62.3)">4</text>
<text x="140.8" y="63.8" transform="rotate(-90 140.8 63.8)">PVDD</text>
<text x="142.5" y="62.3" transform="rotate(-90 142.5 62.3)">3</text>
<text x="144.3" y="63.8" transform="rotate(-90 144.3 63.8)">PVDD</text>
<text x="100.2" y="94.4" transform="rotate(-90 100.2 94.4)">18</text>
<text x="102" y="93" transform="rotate(-90 102 93)">GVDD</text>
<text x="103.7" y="94.4" transform="rotate(-90 103.7 94.4)">19</text>
<text x="105.5" y="93" transform="rotate(-90 105.5 93)">AVDD</text>
<text x="110.8" y="94.4" transform="rotate(-90 110.8 94.4)">21</text>
<text x="112.5" y="93" transform="rotate(-90 112.5 93)">PVDD</text>
<text x="114.3" y="94.4" transform="rotate(-90 114.3 94.4)">22</text>
<text x="116.1" y="93" transform="rotate(-90 116.1 93)">PVDD</text>
</g>
<g font-size="2.5" fill="#00f">
<text x="366.9" y="92.5" transform="rotate(-90 366.9 92.5)">PSRAM</text>
<text x="313.3" y="124.2" transform="rotate(-90 313.3 124.2)">JTAG</text>
<text x="316.8" y="128.8" transform="rotate(-90 316.8 128.8)">BOOT_M</text>
<text x="352.1" y="128.8" transform="rotate(-90 352.1 128.8)">FLASH_V</text>
<text x="185.2" y="177.2">VDD</text>
<text x="199.3" y="177.2">SCK</text>
<text x="301.6" y="177.2">VDD</text>
<text x="315.7" y="177.2">SCK</text>
<text x="174.6" y="184.2">LR</text>
<text x="199.3" y="184.2">WS</text>
<text x="291" y="184.2">LR</text>
<text x="315.7" y="184.2">WS</text>
<text x="199.3" y="191.3">SD</text>
<text x="315.7" y="191.3">SD</text>
<text x="185.2" y="194.8">GND</text>
<text x="301.6" y="194.8">GND</text>
</g>
</svg>
